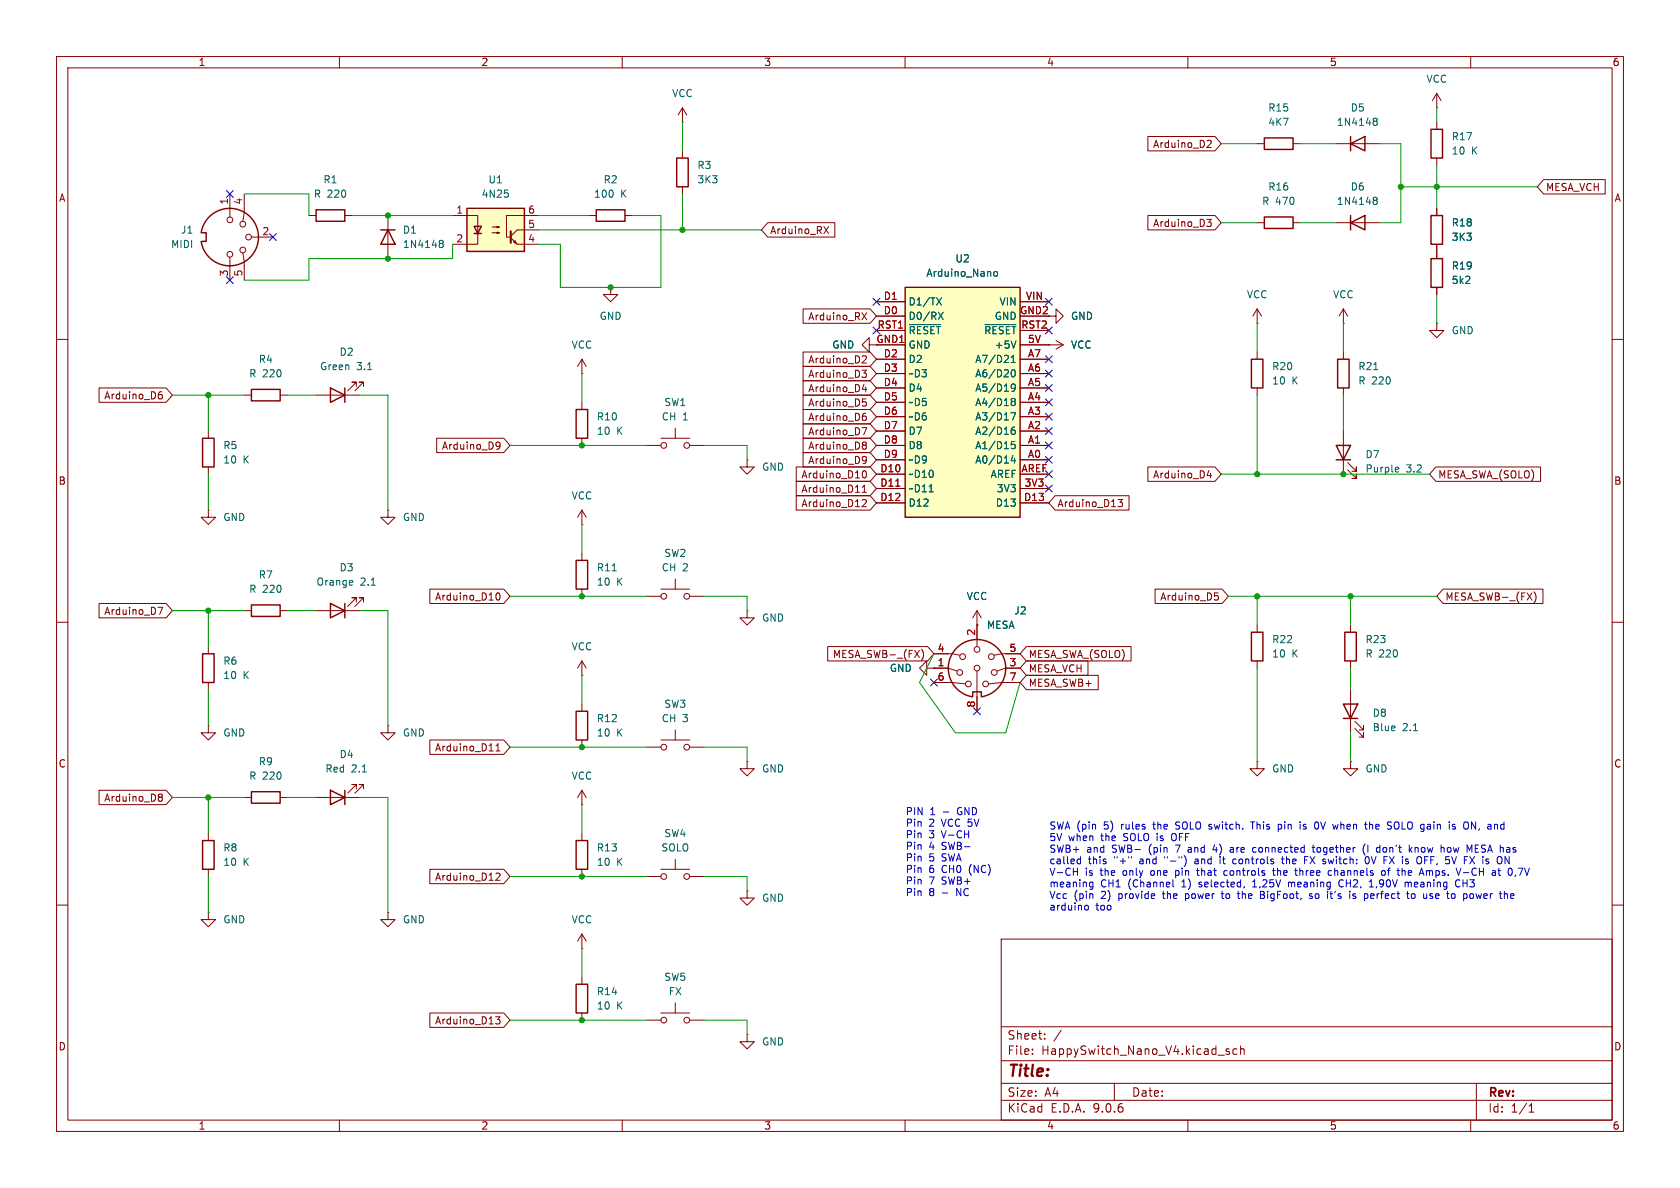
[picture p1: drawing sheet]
<svg xmlns="http://www.w3.org/2000/svg" width="297mm" height="210mm" viewBox="0 0 297 210" stroke-linecap="round" stroke-linejoin="round" font-family="sans-serif">
<g fill="none" stroke="#840000" stroke-width=".18">
<path d="M10 10h277v190h-277zM12 12h273v186h-273zM60 10v2M110 10v2M160 10v2M210 10v2M260 10v2M54.6 38.1h1.3M61 38.1h1.2M222.2 39.4h1.3M222.2 25.4h1.3M228.6 39.4h1.3"/>
<path d="M228.6 25.4h1.3M236.2 39.4h7.6M236.2 25.4h7.6M107.9 50.8v1.3h1.3l-1.3 1.2-1.2-1.2h1.2M107.9 50.8h.1M254 57.2v1.2h1.3l-1.3 1.3-1.3-1.3h1.3M254 57.2h.1M10 60h2M153.7 61v-1.3l-1.3 1.3 1.3 1.2v-1.2h1.2M237.5 62.2v1.3M237.5 68.6v1.3M285 60h2"/>
<path d="M10 110h2M163.8 118.1v-1.3l-1.2 1.3 1.2 1.3v-1.3h1.3M165.1 118.1h.1M172.7 110.5h.1M172.7 108l-.7 1.2M172.7 108l.8 1.2M172.7 108v2.5M285 110h2M222.2 134.6v1.3h1.3l-1.3 1.3-1.2-1.3h1.2M222.2 134.6h.1M238.8 134.6v1.3h1.2l-1.2 1.3-1.3-1.3h1.3M238.8 134.6h.1"/>
<path d="M238.8 121.9v7.6M239.5 128.8l1.5 1.5v-.8v.8h-.7M239.5 127.5l1.5 1.5v-.7v.7h-.7M132.1 157.5v1.3h1.2l-1.2 1.2-1.3-1.2h1.3M132.1 157.5h.1M10 160h2M116.8 179.1h5.1M119.4 177.3v1.8M177 166h108v32h-108zM285 160h2M60 198v2M110 198v2"/>
<path d="M114.3 180.3h2.5M121.9 180.3h2.6M160 198v2M177 194.5h108M177 191.5h108M177 187.5h108M177 181.5h108M182.5 186.3v.1M182.5 185.5v.1M184.7 183.6v.1M184.7 182.8v.1M187.6 182.1l-1.3 2"/>
<path d="M197 191.5v3M210 198v2M217.3 185.5l-.3-.1-.3 .2 .1 .2 .5 .2v.3h-.6M218.7 185.5l-.5-.1-.2 .3v.4l.1 .2h.6M219.3 185.5l.2-.1 .4 .1 .1 .9M219.3 184.9v1.5M260 198v2M261 191.5v6.5M270.3 196.6h.9M270.3 195.5l.4-.4v1.5"/>
<circle cx="117.3" cy="180.3" r=".51"/>
<circle cx="121.4" cy="180.3" r=".51"/>
</g>
<path d="M55.9 37.1h5.1v2h-5.1zM223.5 38.4h5.1v2h-5.1zM223.5 24.4h5.1v2h-5.1zM238.8 39.4l2.5-1.3v2.5zM238.8 25.4l2.5-1.3v2.6zM238.8 24.1v2.6M238.8 38.1v2.5M236.5 63.5h2v5.1h-2zM237.5 124.5h2.5l-1.2 2.5zM237.5 127h2.5" fill="none" stroke="#840000" stroke-width=".25"/>
<path d="M242.9 35.4h.1M242.9 34.9h.3l.2 .1 .1 .2-.3 .2M242.9 21l.3-.1 .2 .1 .1 .2-.3 .2M242.9 21.4h.1M243 35.4h.2M243 35.4l-.1 .1M243 21.4h.2M243 21.4l-.1 .1M243.2 21.4l.3 .3-.1 .3-.2 .2-.3-.1M243.2 35.4l.3 .3-.1 .3-.2 .1h-.3M242.9 65.3h.7" fill="none" stroke="#006464" stroke-width=".18"/>
<path d="M160 50.8h20.3v40.6h-20.3z" fill="#ffffc2"/>
<path d="M67.3 40.6h2.5M68.6 40.6l1.2 2.6h-2.5zM160 50.8h20.3v40.6h-20.3zM253 45.7h2v5.1h-2z" fill="none" stroke="#840000" stroke-width=".25"/>
<g fill="none" stroke="#840000" stroke-width=".18">
<path d="M68.6 38.1v7.6M154.9 53.3h5.1M154.9 55.9h5.1M154.9 58.4h5.1M180.3 53.3h5.1M180.3 55.9h5.1M180.3 58.4h5.1M254 44.5v1.2M254 50.8v1.3M154.9 61h5.1M154.9 63.5h5.1M154.9 66h5.1"/>
<path d="M154.9 68.6h5.1M154.9 71.1h5.1M154.9 73.7h5.1M154.9 76.2h5.1M154.9 78.7h5.1M180.3 61h5.1M180.3 63.5h5.1M180.3 66h5.1M180.3 68.6h5.1M180.3 71.1h5.1M180.3 73.7h5.1M180.3 76.2h5.1"/>
<path d="M180.3 78.7h5.1M154.9 81.3h5.1M154.9 83.8h5.1M154.9 86.4h5.1M154.9 88.9h5.1M180.3 81.3h5.1M180.3 83.8h5.1M180.3 86.4h5.1M180.3 88.9h5.1M132.1 182.9v1.3h1.2l-1.2 1.2-1.3-1.2h1.3M132.1 182.9h.1"/>
</g>
<g fill="none" stroke="#006464" stroke-width=".18">
<path d="M77.8 43h.1M77.8 42.5h.3l.2 .1 .1 .2-.3 .2M77.9 43h.2M77.9 43l-.1 .1M78.1 43l.3 .3-.1 .3-.2 .2-.3-.1M160.8 57.4h5.4M165.6 52.6l.8 1.3M165.9 55.2l.8 1.3M166.4 52.6l-.8 1.3M166.7 55.2l-.8 1.3M174.1 57.4h5.5M175.7 48.1l.2-.1 .4 .1v.5l-.1 .2h-.3l-.2-.1z"/>
<path d="M178.7 73h.9l-.6 1.2M178.8 64.1h.7M178.8 63.2l.3-.4v1.3M178.9 65.5l.2-.2a.68 .68 0 0 1 .4 .7 .68 .68 0 0 1-.4 .6l-.2-.1-.1-.4zM179 71l-.2-.3 .2-.3h.2l.3 .3-.3 .3M179 71l-.2 .2v.4l.2 .1 .4-.1 .1-.1v-.3l-.3-.2M179 71h.2M179.4 75.5l-.4 .1a.86 .86 0 0 0 0 1.2l.4-.1 .1-.5-.3-.2-.3 .1-.1 .1M179.4 78h-.6v.7l.1-.2 .5 .1 .1 .2-.1 .4-.2 .1-.4-.1M179.5 68.4l-.3 .3-.3-.1-.1-.2 .1-.4 .3-.1 .2 .1a.84 .84 0 0 1-.3 1.2h-.2M179.6 60.3l-.4 1.2M179.1 80.5l-.3 .9h.8"/>
<path d="M179.4 81v.9"/>
</g>
<path d="M158.4 85.9h.7" fill="none" stroke="#a90000" stroke-width=".18"/>
<path d="M82.5 36.8h10.2v7.7h-10.2z" fill="#ffffc2"/>
<g fill="none" stroke="#840000" stroke-width=".25">
<path d="M82.5 36.8h10.2v7.7h-10.2zM105.4 37.1h5.1v2h-5.1zM119.6 27.9h2.1v5.1h-2.1zM253 38.1h2v5.1h-2zM253 22.9h2v5h-2zM35.6 41.1a5.1 5.1 0 0 1 7.8-3.5 5.1 5.1 0 0 1 0 8.6 5.1 5.1 0 0 1-7.8-3.5M35.7 41.1h.7v1.6h-.7M83.8 40h1.3l-.6 1.3zM83.8 41.3h1.3M35.8 77.5h2v5.1h-2zM44.4 68.8h5.1v2.1h-5.1zM58.4 68.6l2.6 1.3-2.6 1.2z"/>
<path d="M61 68.6v2.5M101.9 72.4h2v5.1h-2zM221.2 63.5h2.1v5.1h-2.1zM236.2 78.7h2.6l-1.3 2.6zM101.9 99.1h2v5h-2zM236.2 81.3h2.6M35.8 115.6h2v5.1h-2zM44.4 106.9h5.1v2.1h-5.1zM58.4 106.7l2.6 1.3-2.6 1.2zM61 106.7v2.5M221.2 111.8h2.1v5h-2.1zM237.7 111.8h2.1v5h-2.1z"/>
<path d="M44.4 140h5.1v2h-5.1zM58.4 139.7l2.6 1.3-2.6 1.2zM61 139.7v2.5M101.9 125.7h2v5.1h-2zM172 123.1v-.8h1.5v.8M173.5 123.2a5.1 5.1 0 0 0 3.5-7.8 5.1 5.1 0 0 0-8.6 0 5.1 5.1 0 0 0 3.6 7.8M35.8 148.6h2v5.1h-2zM101.9 148.6h2v5.1h-2zM101.9 174h2v5.1h-2z"/>
</g>
<g fill="none" stroke="#840000" stroke-width=".18">
<path d="M120.6 19.1v2.5M120.6 19.1l-.7 1.2M120.6 19.1l.8 1.2M254 19.1h.1M254 16.5l-.8 1.3M254 16.5l.8 1.3M254 16.5v2.6M40.6 34.3v4.1M43.2 34.3v3.3l-.3 1.5M80 38.1h4.5v5.1h-4.5M95.2 38.1h-5.7v3.8h.7M104.1 38.1h1.3"/>
<path d="M110.5 38.1h1.3M120.6 21.6h.1M120.6 26.7v1.2M120.6 33v1.3M135.7 39.4h11.9v2.5h-11.9l-1.1-1.3zM202.9 38.1h11.9l1.1 1.3-1.1 1.2h-11.9zM202.9 24.1h11.9l1.1 1.3-1.1 1.3h-11.9zM213.3 38.8h.8l-.4 .5 .4 .1v.4l-.2 .2h-.4M213.6 24.8l.4 .1 .1 .3-.8 .9h.8M254 21.6v1.3M254 27.9v1.3M254 36.8v1.3"/>
<path d="M272.9 31.7h10.9v2.6h-10.9l-1.1-1.3zM40.6 45.5v4M42.9 44.7l.3 1.5v3.3M44.4 41.9h3.9M87 40.1h1.3l-.4 .2v-.3l.4 .1M87 41.1h1.3l-.4 .2v-.3l.4 .1M90.3 42l1.1 1.2h3.8M90.8 42.8l.3-.3 .2 .6zM95.2 40.6h-3.8l-1.1 1.2M142 54.6h11.8l1.1 1.3-1.1 1.3h-11.8zM145.6 40l.9 1.3M146.5 40l-.9 1.3"/>
<path d="M152.4 55.3l.8 1.3M153.2 55.3l-.8 1.3M154.9 53.3h5.1M154.9 55.9h5.1M154.9 58.4h5.1M180.3 55.9h6.4v-1.3l1.3 1.3-1.3 1.3v-1.3M180.3 53.3h5.1M180.3 58.4h5.1M222.2 57.2h.1M222.2 54.6l-.7 1.3M222.2 54.6l.8 1.3M222.2 54.6v2.6"/>
<path d="M237.5 57.2h.1M237.5 54.6v2.6M237.5 54.6l-.8 1.3M237.5 54.6l.8 1.3M254 43.2v2.5M254 50.8v1.3M17.5 68.6h11.9l1.1 1.3-1.1 1.2h-11.9zM28.1 69.8l.4-.1 .2 .3-.1 .5h-.5M28.6 69.3l-.4 .1M36.8 76.2v1.3M43.2 69.9h1.2M49.5 69.9h1.3"/>
<path d="M55.9 69.9h7.6M63 68.3v-.7h-.8h.8l-1.5 1.5M64.3 68.3v-.7h-.8h.8l-1.6 1.5M77.2 77.5h11.9l1.1 1.2-1.1 1.3h-11.9zM87.8 78.2l.4-.1 .1 .2a.84 .84 0 0 1-.3 1.1h-.2M88.4 78.7l-.2 .2h-.4M102.9 66h.1M102.9 63.5v2.5M102.9 71.1v1.3M102.9 77.5v1.2M102.9 63.5l-.8 1.3M102.9 63.5l.7 1.3"/>
<path d="M114.3 78.7h2.5M116.8 77.5h5.1M119.4 75.7v1.8M121.9 78.7h2.6M142 74.9h11.8l1.1 1.3-1.1 1.3h-11.8zM142 69.8h11.8l1.1 1.3-1.1 1.3h-11.8zM142 64.8h11.8l1.1 1.2-1.1 1.3h-11.8zM142 67.3h11.8l1.1 1.3-1.1 1.3h-11.8zM142 72.4h11.8l1.1 1.3-1.1 1.2h-11.8zM142 77.5h11.8l1.1 1.2-1.1 1.3h-11.8zM142 62.2h11.8l1.1 1.3-1.1 1.3h-11.8zM152.4 75.6h.8l-.5 1.3"/>
<path d="M152.4 65.4h.8l-.5 .5 .4 .1 .1 .5-.3 .2h-.3M152.5 70.5h.6M152.6 73.6l.3-.1 .3 .3-.2 .5h-.4M152.6 78.2l.3-.1 .2 .2 .1 .1-.3 .3M152.6 78.6l.1 .1M152.6 71h.3l.3 .2-.1 .5-.5 .1M152.6 62.9l.4 .1 .2 .3-.8 .9h.8M152.7 78.7h.2M152.7 78.7h-.1M152.7 67.9l-.3 .9h.8M152.9 78.7l.3 .2-.1 .4-.2 .1-.3-.1M153 68.4v.9"/>
<path d="M153 73.1l-.4 .1M154.9 61h5.1M154.9 78.7h5.1M154.9 63.5h5.1M154.9 66h5.1M154.9 68.6h5.1M154.9 71.1h5.1M154.9 73.7h5.1M154.9 76.2h5.1M180.3 61h7.7M180.3 78.7h5.1M180.3 63.5h5.1"/>
<path d="M180.3 66h5.1M180.3 68.6h5.1M180.3 71.1h5.1M180.3 73.7h5.1M180.3 76.2h5.1M185.4 61h.1M186.7 60.2l1.3 .8M188 61l-1.3 .7M222.2 62.2v1.3M222.2 68.6v1.3M237.5 76.2v7.6M36.8 90.2v1.2h1.3l-1.3 1.3-1.2-1.3h1.2"/>
<path d="M36.8 90.2h.1M36.8 82.6v1.2M68.6 90.2v1.2h1.2l-1.2 1.3-1.3-1.3h1.3M68.6 90.2h.1M102.9 92.7h.1M102.9 90.2v2.5M102.9 97.8v1.3M102.9 90.2l-.8 1.2M102.9 90.2l.7 1.2M132.1 81.3v1.3h1.2l-1.2 1.2-1.3-1.2h1.3M132.1 81.3h.1M140.8 87.6h13l1.1 1.3-1.1 1.3h-13z"/>
<path d="M140.8 82.5h13l1.1 1.3-1.1 1.3h-13zM140.8 85.1h13l1.1 1.3-1.1 1.2h-13zM142 80h11.8l1.1 1.3-1.1 1.3h-11.8zM152.4 83.7l.2-.4 .1-.1a.68 .68 0 0 1 .5 .7 .68 .68 0 0 1-.5 .6l-.1-.1-.2-.4M152.4 88.4l.5-.1 .3 .4-.8 .9h.8M152.4 87h.8M152.4 86.1l.4-.3v1.2M152.6 80.7h.3l.2 .1a.84 .84 0 0 1-.3 1.2h-.2M153.2 81.2l-.3 .3-.3-.1M154.9 81.3h5.1M154.9 83.8h5.1M154.9 86.4h5.1"/>
<path d="M154.9 88.9h5.1M180.3 81.3h5.1M180.3 83.8h5.1M180.3 86.4h5.1M180.3 88.9h5.1M186.5 87.6h13.1v2.6h-13.1l-1.1-1.3zM197.7 88.3h.7l-.4 .5 .4 .1v.5l-.2 .2-.5-.1M202.9 82.5h11.9l1.1 1.3-1.1 1.3h-11.9zM213.7 83.2l-.3 .9h.8M214 83.6v.9M238.3 83.1l1.5 1.5v-.8v.8h-.8M238.3 81.8l1.5 1.5v-.7v.7h-.8"/>
<path d="M253.8 82.5h18.6v2.6h-18.6l-1.1-1.3zM17.5 106.7h11.9l1.1 1.3-1.1 1.2h-11.9zM27.9 107.4h.9l-.6 1.2M36.8 114.3v1.3M43.2 108h1.2M49.5 108h1.3M55.9 108h7.6M63 106.4v-.7h-.8h.8l-1.5 1.5M64.3 106.4v-.7h-.8h.8l-1.6 1.5M76 104.1h13.1l1.1 1.3-1.1 1.3h-13.1zM87.7 105.3l.1-.4 .2-.1a.68 .68 0 0 1 .4 .6 .68 .68 0 0 1-.4 .7l-.2-.1-.1-.4M102.9 119.4h.1"/>
<path d="M102.9 104.1v1.3M102.9 116.8v2.6M102.9 116.8l-.8 1.3M102.9 116.8l.7 1.3M114.3 105.4h2.5M116.8 104.1h5.1M119.4 102.4v1.7M121.9 105.4h2.6M132.1 108v1.2h1.2l-1.2 1.3-1.3-1.3h1.3M132.1 108h.1M146.3 114.3h17.7l1.1 1.3-1.1 1.2h-17.7zM162.9 114.8a1.46 1.46 0 0 1 0 1.9"/>
<path d="M165.1 115.6h3.3l1.3 .2M165.1 118.1h.1M165.1 118.1h2.5l1.6 .5M172.7 110.5h.1M172.7 110.5v3.8M172.7 118.6v7.1M180.3 115.6h-3.3l-1.2 .2M180.3 118.1h-2.5l-1.5 .5M181.5 114.3h18.5v2.5h-18.5l-1.2-1.2zM181.5 119.4h12.7v2.5h-12.7l-1.2-1.2zM181.5 116.8h10.8v2.6h-10.8l-1.2-1.3zM204.2 104.1h11.9l1.1 1.3-1.1 1.3h-11.9z"/>
<path d="M214.7 104.8h.6M214.9 105.3h.3l.2 .2-.1 .5-.4 .1M222.2 110.5v1.3M222.2 116.8v1.3M238.8 110.5v1.3M238.8 116.8v1.3M255.1 104.1h17.7v2.6h-17.7l-1.1-1.3zM271.2 104.6a1.46 1.46 0 0 1 0 2M17.5 139.7h11.9l1.1 1.3-1.1 1.2h-11.9zM36.8 128.3v1.2h1.3l-1.3 1.3-1.2-1.3h1.2M36.8 128.3h.1M36.8 120.7v1.2"/>
<path d="M63 139.4v-.7h-.8h.8l-1.5 1.5M64.3 139.4v-.7h-.8h.8l-1.6 1.5M68.6 128.3v1.2h1.2l-1.2 1.3-1.3-1.3h1.3M68.6 128.3h.1M76 130.8h13.1l1.1 1.3-1.1 1.3h-13.1zM87.7 132.8h.7M87.7 131.8l.3-.3v1.3M102.9 124.5v1.2M102.9 130.8v1.3M102.9 139.7v2.5M102.9 139.7l-.8 1.3M102.9 139.7l.7 1.3"/>
<path d="M114.3 132.1h2.5M116.8 130.8h5.1M119.4 129v1.8M121.9 132.1h2.6M132.1 134.6v1.3h1.2l-1.2 1.3-1.3-1.3h1.3M132.1 134.6h.1M165.1 120.7h3.3l2.3 .2M180.3 120.7h-3.3l-2.2 .2M28.1 140.4h.4l.1 .1 .1 .2-.2 .2M28.1 140.9h.1M28.2 140.9h.3M28.2 140.9l-.1 .1"/>
<path d="M28.5 140.9l.2 .3-.1 .3-.1 .1h-.4M36.8 147.3v1.3M36.8 153.7v1.2M43.2 141h1.2M49.5 141h1.3M55.9 141h7.6M76 153.7h13.1l1.1 1.2-1.1 1.3h-13.1zM87.7 154.5l.5-.2 .2 .4-.8 .9h.8M102.9 142.2h.1M102.9 147.3v1.3M102.9 153.7v1.2M114.3 154.9h2.5"/>
<path d="M116.8 153.7h5.1M119.4 151.9v1.8M121.9 154.9h2.6M36.8 161.3v1.3h1.3l-1.3 1.2-1.2-1.2h1.2M36.8 161.3h.1M68.6 161.3v1.3h1.2l-1.2 1.2-1.3-1.2h1.3M68.6 161.3h.1M76 179.1h13.1l1.1 1.2-1.1 1.3h-13.1zM87.6 179.7h.8l-.4 .5 .3 .1v.6l-.1 .1-.5-.1M102.9 167.6h.1M102.9 165.1v2.5M102.9 172.7v1.3"/>
<path d="M102.9 179.1v1.2M102.9 165.1l-.8 1.3M102.9 165.1l.7 1.3"/>
<circle cx="40.6" cy="38.9" r=".51"/>
<circle cx="42.9" cy="39.6" r=".51"/>
<circle cx="40.6" cy="45" r=".51"/>
<circle cx="42.9" cy="44.2" r=".51"/>
<circle cx="43.9" cy="41.9" r=".51"/>
<circle cx="117.3" cy="78.7" r=".51"/>
<circle cx="121.4" cy="78.7" r=".51"/>
<circle cx="117.3" cy="105.4" r=".51"/>
<circle cx="121.4" cy="105.4" r=".51"/>
<circle cx="169.7" cy="118.9" r=".51"/>
<circle cx="170.2" cy="116.1" r=".51"/>
<circle cx="172.7" cy="114.8" r=".51"/>
<circle cx="172.7" cy="118.1" r=".51"/>
<circle cx="175.3" cy="116.1" r=".51"/>
<circle cx="175.8" cy="118.9" r=".51"/>
<circle cx="117.3" cy="132.1" r=".51"/>
<circle cx="121.4" cy="132.1" r=".51"/>
<circle cx="171.2" cy="120.9" r=".51"/>
<circle cx="174.2" cy="120.9" r=".51"/>
<circle cx="117.3" cy="154.9" r=".51"/>
<circle cx="121.4" cy="154.9" r=".51"/>
</g>
<path d="M90.3 40.9v2" fill="none" stroke="#840000" stroke-width=".36"/>
<g fill="none" stroke="#006464" stroke-width=".18">
<path d="M89.8 34.2v.5M160.8 57.4h5.4M165.6 52.6l.8 1.3M165.9 55.2l.8 1.3M166.4 52.6l-.8 1.3M166.7 55.2l-.8 1.3M174.1 57.4h5.5M175.7 48.1l.2-.1 .4 .1v.5l-.1 .2h-.3l-.2-.1zM178.7 73h.9l-.6 1.2M178.8 64.1h.7M178.8 63.2l.3-.4v1.3M178.9 65.5l.2-.2a.68 .68 0 0 1 .4 .7 .68 .68 0 0 1-.4 .6l-.2-.1-.1-.4z"/>
<path d="M179 71l-.2-.3 .2-.3h.2l.3 .3-.3 .3M179 71l-.2 .2v.4l.2 .1 .4-.1 .1-.1v-.3l-.3-.2M179 71h.2M179.4 75.5l-.4 .1a.86 .86 0 0 0 0 1.2l.4-.1 .1-.5-.3-.2-.3 .1-.1 .1M179.4 78h-.6v.7l.1-.2 .5 .1 .1 .2-.1 .4-.2 .1-.4-.1M179.5 68.4l-.3 .3-.3-.1-.1-.2 .1-.4 .3-.1 .2 .1a.84 .84 0 0 1-.3 1.2h-.2M179.6 60.3l-.4 1.2M179.1 80.5l-.3 .9h.8M179.4 81v.9M246.9 82.6l.3 .1 .1 .2-.6 .1M247.2 83.4h-.3M62.2 102.6l.2 .3-.6 .1"/>
<path d="M62.3 103.4h-.1M108.2 100.9h.8"/>
</g>
<g fill="none" stroke="#009600" stroke-width=".18">
<path d="M254 19.1v2.5M43.2 34.3h11.4v3.8M62.2 38.1h17.8M95.2 38.1h8.9M111.8 38.1h5v12.7h-17.7v-7.6h-3.9M120.6 21.6v5.1M120.6 34.3v6.3M215.9 39.4h6.3M215.9 25.4h6.3M229.9 39.4h6.3M229.9 25.4h6.3M243.8 25.4h3.8v14h-3.8"/>
<path d="M247.6 33h24.2M254 29.2v7.6M80 43.2v2.5h-25.4v3.8h-11.4M95.2 40.6h39.4M222.2 57.2v5M237.5 57.2v5M254 52.1v5.1M30.5 69.9h12.7M36.8 69.9v6.3M50.8 69.9h5.1M63.5 69.9h5.1v20.3M90.2 78.7h24.1"/>
<path d="M102.9 66v5.1M124.5 78.7h7.6v2.6M222.2 69.9v13.9M237.5 69.9v6.3M36.8 83.8v6.4M102.9 92.7v5.1M215.9 83.8h36.8M30.5 108h12.7M36.8 108v6.3M50.8 108h5.1M63.5 108h5.1v20.3M90.2 105.4h24.1"/>
<path d="M102.9 119.4v5.1M124.5 105.4h7.6v2.6M165.1 115.6l-2.5 5.1 6.3 8.8h8.9l2.5-8.8M217.2 105.4h36.8M222.2 105.4v5.1M222.2 118.1v16.5M238.8 105.4v5.1M238.8 118.1v3.8M36.8 121.9v6.4M90.2 132.1h24.1M124.5 132.1h7.6v2.5M238.8 129.5v5.1"/>
<path d="M30.5 141h12.7M36.8 141v6.3M36.8 154.9v6.4M50.8 141h5.1M63.5 141h5.1v20.3M90.2 154.9h24.1M102.9 142.2v5.1M124.5 154.9h7.6v2.6M102.9 167.6v5.1M90.2 180.3h24.1M124.5 180.3h7.6v2.6"/>
</g>
<g fill="none" stroke="#000084" stroke-width=".18">
<path d="M40 33.7l1.2 1.2M41.2 33.7l-1.2 1.2M40 48.9l1.2 1.2M41.2 48.9l-1.2 1.2M47.7 41.3l1.2 1.2M48.9 41.3l-1.2 1.2M154.3 57.8l1.2 1.2M154.3 52.7l1.2 1.2M155.5 57.8l-1.2 1.2M155.5 52.7l-1.2 1.2M184.8 57.8l1.2 1.2M184.8 52.7l1.2 1.2"/>
<path d="M186 57.8l-1.2 1.2M186 52.7l-1.2 1.2M184.8 73.1l1.2 1.2M184.8 68l1.2 1.2M184.8 65.4l1.2 1.2M184.8 62.9l1.2 1.2M184.8 70.5l1.2 1.2M184.8 75.6l1.2 1.2M184.8 78.1l1.2 1.2M186 73.1l-1.2 1.2M186 68l-1.2 1.2M186 65.4l-1.2 1.2"/>
<path d="M186 62.9l-1.2 1.2M186 70.5l-1.2 1.2M186 75.6l-1.2 1.2M186 78.1l-1.2 1.2M184.8 85.8l1.2 1.2M184.8 83.2l1.2 1.2M184.8 80.7l1.2 1.2M186 85.8l-1.2 1.2M186 83.2l-1.2 1.2M186 80.7l-1.2 1.2M164.5 120l1.2 1.3M165.7 120l-1.2 1.3"/>
<path d="M172.1 125.1l1.2 1.2M173.3 125.1l-1.2 1.2"/>
</g>
<g fill="none" stroke="#0000c2" stroke-width=".18">
<path d="M189.8 154.1h.7M190.5 153.5v1.2M190.5 152.6h.5M190.5 151.9h.5M191 151.4v1.3M192.7 156.7h.5M192.7 156h.5M193.2 155.9l-.1 1.2M200 151.4v.3M207.3 147.4a.9 .9 0 0 0 0 1.1M207.4 155.5v1.1l.1 .2M207.8 153.9v1.3"/>
<path d="M207.8 154.7h.2M207.8 146.5l.2 .1M208 153.9l-.2 .1M208.1 145.3l-.3 .2 .3 .4M209.4 151.3a1.49 1.49 0 0 1 0 1.8M209.6 158v1.3M209.6 158.8h.1M209.7 158h-.1M210.2 149.8l-.1 .1M210.2 150.2l-.2 .2 .2 .3M211.4 152.2l-.2 .2 .2 .3M211.4 151.9h-.1"/>
<path d="M211.5 153.9h.5M211.7 153.5v1.1l.3 .1M214.7 149.3l-.3 .9h.8M215.7 151.9v.8M215.9 158h.5M216.1 157.6v1.1l.3 .1M217 154l-.4-.1-.2 .2 .1 .6h.5M217.5 149.9h.5M217.9 152.5l.3 .2 .3-.1M218.1 150.1l-.5 .1-.1 .2 .1 .3 .5-.1M218.5 151.9h-.3l-.3 .2M218.7 158h.5"/>
<path d="M218.9 158.7l.3 .1M220 156.7l-.1 .2M221.1 145.3h.7M221.4 156.8h.8M221.4 145.3v1.3M221.6 149.9h.4M221.6 150.6h.4M221.7 155.7l-.3 .2M222.8 158.2h.5M223.3 158.2l.3 .2-.1 .3-.7 .1M223.5 157.8l-.2 .4M224.9 153.9h.5"/>
<path d="M225.1 153.5v1.1l.3 .1M226.1 145.7l.4 .1 .1 .2-.1 .4-.4 .2M226.5 151.9h.5M226.7 151.4v1.1l.3 .2M227.8 155.9v.9M228.2 155.9l-.4 .2M228.9 153.9h.5M229.2 154.7h.2M229.8 153.5v1.2M230 153.9l-.2 .1M230.4 146.5h.5M230.6 152h.5"/>
<path d="M230.9 145.8l-.3-.1-.2 .2 .1 .2 .4 .1M232 149.8h.4M232 158h-.3l-.2 .2v.1l.5 .2v.3h-.5M232.1 149.4v1.1l.3 .2M233.1 149.8l-.3 .2v.4l.3 .3M233.1 145.5v.8M233.5 145.3l.4 1.3M235 153.9l.4 .1M235.1 158h.5M235.4 158.8h.2M235.4 154.7h-.4M237.1 155.5a.66 .66 0 0 0-.4 .7 .66 .66 0 0 0 .5 .6"/>
<path d="M239.6 158h-.3l-.1 .2v.1l.4 .2v.3h-.4M241.3 149.2a1.47 1.47 0 0 0 0 1.9M241.4 151.7l.2-.3a.68 .68 0 0 1 .5 .7 .68 .68 0 0 1-.5 .6l-.2-.2M241.8 149.4v1.3M242.1 156.8h.7M242.2 155.8l.2-.3v1.3M242.2 145.8h.4l.1 .8M242.4 151.4l.5 1.3M242.9 158h-.4l-.2 .2 .1 .6h.5M242.9 158.3l-.6 .1M244.3 154l.2-.1 .3 .1 .1 .5-.1 .2h-.3l-.2-.1zM244.7 149.8l-.2 .2v.4l.2 .3"/>
<path d="M245.3 153.9h.5M245.6 153.5l-.1 .2v1M245.6 151.4l.9 1.3M246.5 151.4l-.9 1.3M247.1 145.4l-.1-.1a.43 .43 0 0 0-.5 .4v.4a.42 .42 0 0 0 .2 .4 .42 .42 0 0 0 .4 0M248.1 153.9l.3 .2v.6M248.5 156l.3-.1 .2 .2M249 156.1v.7M249.3 150.2l.3 .5M249.4 156l-.3-.1-.1 .2M249.6 149.8l-.5 .5M249.6 158h.3l.3 .2v.4l-.3 .2h-.3l-.1-.2z"/>
<path d="M250.2 149.9l.3-.1 .2 .2M250.2 149.8v.9M251.9 152h.4M252.2 154l.3-.1 .2 .2M252.7 154.1v.6M252.8 154l-.1 .1M253 158h.3M253 158.4l.3 .1v.2l-.2 .1h-.2M255.9 150l.2-.2 .3 .1 .1 .1M255.9 150.4l.2 .3 .3-.1 .1-.2M257.4 155.8a.57 .57 0 0 0 0 .7 .57 .57 0 0 0 .7 .2M257.5 151.4l-.4 1.3"/>
<path d="M258.7 154.3h1M260.1 145.3l.8 1.3v-1.3M260.8 150.7h.6M260.8 150h.4M260.8 149.4h.6M260.9 158l.3 .8M264.8 153.9h.5M265 153.5v1.1l.3 .1M265.8 145.7l-.4 .1-.1 .2v.4l.5 .2M267 158.4l.6-.1v-.3h-.4l-.2 .2 .1 .6h.5M268.4 153.5h.8l-.5 1.2M269.5 153.5l.4 1.2 .5-1.2"/>
<path d="M191.9 160.1l.3-.1 .2 .3-.1 .5h-.4"/>
</g>
<path d="M158.4 85.9h.7" fill="none" stroke="#a90000" stroke-width=".18"/>
<g fill="#009600" stroke="#009600" stroke-width=".18">
<circle cx="238.8" cy="105.4" r=".46"/>
<circle cx="222.2" cy="105.4" r=".46"/>
<circle cx="102.9" cy="78.7" r=".46"/>
<circle cx="102.9" cy="105.4" r=".46"/>
<circle cx="102.9" cy="180.3" r=".46"/>
<circle cx="36.8" cy="69.9" r=".46"/>
<circle cx="237.5" cy="83.8" r=".46"/>
<circle cx="247.6" cy="33" r=".46"/>
<circle cx="254" cy="33" r=".46"/>
<circle cx="36.8" cy="108" r=".46"/>
<circle cx="36.8" cy="141" r=".46"/>
<circle cx="102.9" cy="154.9" r=".46"/>
<circle cx="102.9" cy="132.1" r=".46"/>
<circle cx="222.2" cy="83.8" r=".46"/>
<circle cx="68.6" cy="38.1" r=".46"/>
<circle cx="68.6" cy="45.7" r=".46"/>
<circle cx="120.6" cy="40.6" r=".46"/>
<circle cx="107.9" cy="50.8" r=".46"/>
</g>
<text font-size="2.8" fill="#840000" x="178" y="190.9">Title:</text>
<g font-size="2.1" fill="#840000">
<text x="178" y="184">Sheet:</text>
<text x="178" y="186.7">File:</text>
<text x="184.1" y="186.7">HappySwitch_Nano_V4.kicad_sch</text>
<text x="178" y="196.9">KiCad</text>
<text x="178" y="194.1">Size:</text>
<text x="184.7" y="194.1">A4</text>
<text x="185.7" y="196.9">E.D.A.</text>
<text x="193.3" y="196.9">9.0.6</text>
<text x="200" y="194.1">Date:</text>
<text x="263" y="194.3">Rev:</text>
<text x="263" y="196.9">Id:</text>
<text x="267.1" y="196.9">1/1</text>
</g>
<g font-size="1.8" fill="#840000">
<text x="35" y="11.9">1</text>
<text x="85" y="11.9">2</text>
<text x="135" y="11.9">3</text>
<text x="185" y="11.9">4</text>
<text x="235" y="11.9">5</text>
<text x="285" y="11.9">6</text>
<text x="203.7" y="26.4">Arduino_D2</text>
<text x="10.3" y="35.9">A</text>
<text x="273.2" y="34">MESA_VCH</text>
<text x="285.3" y="35.9">A</text>
<text x="136" y="41.6">Arduino_RX</text>
<text x="203.7" y="40.3">Arduino_D3</text>
<text x="142.8" y="56.8">Arduino_RX</text>
<text x="142.8" y="64.5">Arduino_D2</text>
<text x="18.3" y="70.8">Arduino_D6</text>
<text x="142.8" y="67">Arduino_D3</text>
<text x="142.8" y="69.5">Arduino_D4</text>
<text x="142.8" y="77.2">Arduino_D7</text>
<text x="142.8" y="72.1">Arduino_D5</text>
<text x="142.8" y="74.6">Arduino_D6</text>
<text x="78" y="79.7">Arduino_D9</text>
<text x="142.8" y="79.7">Arduino_D8</text>
<text x="142.8" y="82.2">Arduino_D9</text>
<text x="10.3" y="85.9">B</text>
<text x="141.6" y="89.9">Arduino_D12</text>
<text x="141.6" y="84.8">Arduino_D10</text>
<text x="141.6" y="87.3">Arduino_D11</text>
<text x="186.8" y="89.9">Arduino_D13</text>
<text x="203.7" y="84.8">Arduino_D4</text>
<text x="254.2" y="84.8">MESA_SWA_(SOLO)</text>
<text x="285.3" y="85.9">B</text>
<text x="76.8" y="106.4">Arduino_D10</text>
<text x="205" y="106.4">Arduino_D5</text>
<text x="255.4" y="106.4">MESA_SWB-_(FX)</text>
<text x="18.3" y="108.9">Arduino_D7</text>
<text x="147.1" y="116.5">MESA_SWB-_(FX)</text>
<text x="181.8" y="116.5">MESA_SWA_(SOLO)</text>
<text x="181.8" y="119.1">MESA_VCH</text>
<text x="181.8" y="121.6">MESA_SWB+</text>
<text x="10.3" y="135.9">C</text>
<text x="76.8" y="133">Arduino_D11</text>
<text x="285.3" y="135.9">C</text>
<text x="18.3" y="141.9">Arduino_D8</text>
<text x="76.8" y="155.9">Arduino_D12</text>
<text x="10.3" y="185.9">D</text>
<text x="76.8" y="181.3">Arduino_D13</text>
<text x="285.3" y="185.9">D</text>
<text x="35" y="199.9">1</text>
<text x="85" y="199.9">2</text>
<text x="135" y="199.9">3</text>
<text x="185" y="199.9">4</text>
<text x="235" y="199.9">5</text>
<text x="285" y="199.9">6</text>
</g>
<g font-size="1.8" fill="#006464">
<text x="118.7" y="17.4">VCC</text>
<text x="252.1" y="14.8">VCC</text>
<text x="224.1" y="19.9">R15</text>
<text x="224.1" y="22.5">4K7</text>
<text x="236.2" y="22.5">1N4148</text>
<text x="238.7" y="19.9">D5</text>
<text x="256.5" y="25">R17</text>
<text x="256.5" y="27.5">10</text>
<text x="260.1" y="27.5">K</text>
<text x="55.4" y="35.2">R 220</text>
<text x="57.1" y="32.6">R1</text>
<text x="85" y="35.2">4N25</text>
<text x="86.3" y="32.6">U1</text>
<text x="104.9" y="35.2">100</text>
<text x="106.6" y="32.6">R2</text>
<text x="109.7" y="35.2">K</text>
<text x="123.2" y="30.1">R3</text>
<text x="123.2" y="32.6">3K3</text>
<text x="224.1" y="33.9">R16</text>
<text x="238.7" y="33.9">D6</text>
<text x="31.9" y="41.5">J1</text>
<text x="71.1" y="41.5">D1</text>
<text x="223" y="36.4">R 470</text>
<text x="236.2" y="36.4">1N4148</text>
<text x="256.5" y="40.2">R18</text>
<text x="30.1" y="44">MIDI</text>
<text x="71.1" y="44">1N4148</text>
<text x="168.8" y="46.6">U2</text>
<text x="256.5" y="47.9">R19</text>
<text x="256.5" y="42.8">3K3</text>
<text x="163.7" y="49.1">Arduino_Nano</text>
<text x="220.3" y="52.9">VCC</text>
<text x="235.6" y="52.9">VCC</text>
<text x="256.5" y="50.4">5k2</text>
<text x="105.9" y="56.7">GND</text>
<text x="160.5" y="54.2">D1/TX</text>
<text x="160.5" y="56.7">D0/RX</text>
<text x="160.5" y="59.3">~{RESET}</text>
<text x="173.9" y="59.3">~{RESET}</text>
<text x="175.8" y="56.7">GND</text>
<text x="176.6" y="54.2">VIN</text>
<text x="189.2" y="56.7">GND</text>
<text x="256.5" y="59.3">GND</text>
<text x="45.6" y="64.4">R4</text>
<text x="56.5" y="65.6">Green</text>
<text x="59.9" y="63.1">D2</text>
<text x="63" y="65.6">3.1</text>
<text x="101" y="61.8">VCC</text>
<text x="147" y="61.8">GND</text>
<text x="160.5" y="61.8">GND</text>
<text x="160.5" y="64.4">D2</text>
<text x="172.3" y="64.4">A7/D21</text>
<text x="175.8" y="61.8">+5V</text>
<text x="189.2" y="61.8">VCC</text>
<text x="224.8" y="65.6">R20</text>
<text x="240" y="65.6">R21</text>
<text x="44" y="66.9">R 220</text>
<text x="117.3" y="72">SW1</text>
<text x="160.5" y="66.9">~D3</text>
<text x="160.5" y="69.4">D4</text>
<text x="160.5" y="72">~D5</text>
<text x="172.3" y="66.9">A6/D20</text>
<text x="172.3" y="69.4">A5/D19</text>
<text x="172.3" y="72">A4/D18</text>
<text x="224.8" y="68.2">10</text>
<text x="228.4" y="68.2">K</text>
<text x="240" y="68.2">R 220</text>
<text x="105.4" y="74.5">R10</text>
<text x="105.4" y="77.1">10</text>
<text x="109" y="77.1">K</text>
<text x="116.9" y="74.5">CH 1</text>
<text x="160.5" y="74.5">~D6</text>
<text x="160.5" y="77.1">D7</text>
<text x="172.3" y="74.5">A3/D17</text>
<text x="172.3" y="77.1">A2/D16</text>
<text x="39.4" y="79.6">R5</text>
<text x="39.4" y="82.1">10</text>
<text x="43" y="82.1">K</text>
<text x="134.6" y="83.4">GND</text>
<text x="160.5" y="79.6">D8</text>
<text x="160.5" y="82.1">~D9</text>
<text x="172.3" y="79.6">A1/D15</text>
<text x="172.3" y="82.1">A0/D14</text>
<text x="241.3" y="81.2">D7</text>
<text x="241.3" y="83.7">Purple</text>
<text x="248.6" y="83.7">3.2</text>
<text x="101" y="88.5">VCC</text>
<text x="160.5" y="84.7">~D10</text>
<text x="160.5" y="87.2">~D11</text>
<text x="160.5" y="89.8">D12</text>
<text x="175" y="84.7">AREF</text>
<text x="175.9" y="89.8">D13</text>
<text x="176.1" y="87.2">3V3</text>
<text x="39.4" y="92.3">GND</text>
<text x="71.1" y="92.3">GND</text>
<text x="59.9" y="101.2">D3</text>
<text x="105.4" y="101.2">R11</text>
<text x="116.9" y="101.2">CH 2</text>
<text x="117.3" y="98.7">SW2</text>
<text x="44" y="105">R 220</text>
<text x="45.6" y="102.5">R7</text>
<text x="55.9" y="103.7">Orange</text>
<text x="63.7" y="103.7">2.1</text>
<text x="105.4" y="103.7">10</text>
<text x="109" y="103.7">K</text>
<text x="170.8" y="106.3">VCC</text>
<text x="134.6" y="110.1">GND</text>
<text x="174.4" y="111.4">MESA</text>
<text x="179.2" y="108.8">J2</text>
<text x="224.8" y="113.9">R22</text>
<text x="241.3" y="113.9">R23</text>
<text x="39.4" y="117.7">R6</text>
<text x="101" y="115.2">VCC</text>
<text x="157.2" y="119">GND</text>
<text x="224.8" y="116.4">10</text>
<text x="228.4" y="116.4">K</text>
<text x="241.3" y="116.4">R 220</text>
<text x="39.4" y="120.2">10</text>
<text x="43" y="120.2">K</text>
<text x="117.3" y="125.3">SW3</text>
<text x="39.4" y="130.4">GND</text>
<text x="71.1" y="130.4">GND</text>
<text x="105.4" y="127.9">R12</text>
<text x="105.4" y="130.4">10</text>
<text x="109" y="130.4">K</text>
<text x="116.9" y="127.9">CH 3</text>
<text x="242.6" y="126.9">D8</text>
<text x="242.6" y="129.5">Blue</text>
<text x="247.9" y="129.5">2.1</text>
<text x="45.6" y="135.5">R9</text>
<text x="57.4" y="136.8">Red</text>
<text x="59.9" y="134.2">D4</text>
<text x="62.1" y="136.8">2.1</text>
<text x="134.6" y="136.8">GND</text>
<text x="224.8" y="136.8">GND</text>
<text x="241.3" y="136.8">GND</text>
<text x="44" y="138">R 220</text>
<text x="101" y="138">VCC</text>
<text x="117.3" y="148.2">SW4</text>
<text x="39.4" y="150.7">R8</text>
<text x="39.4" y="153.3">10</text>
<text x="43" y="153.3">K</text>
<text x="105.4" y="150.7">R13</text>
<text x="105.4" y="153.3">10</text>
<text x="109" y="153.3">K</text>
<text x="116.8" y="150.7">SOLO</text>
<text x="134.6" y="159.6">GND</text>
<text x="39.4" y="163.4">GND</text>
<text x="71.1" y="163.4">GND</text>
<text x="101" y="163.4">VCC</text>
<text x="117.3" y="173.6">SW5</text>
<text x="105.4" y="176.1">R14</text>
<text x="105.4" y="178.7">10</text>
<text x="109" y="178.7">K</text>
<text x="118.1" y="176.1">FX</text>
<text x="134.6" y="185">GND</text>
</g>
<g font-size="1.8" fill="#a90000">
<text x="40.4" y="36.3" transform="rotate(-90 40.4 36.3)">1</text>
<text x="42.9" y="36.3" transform="rotate(-90 42.9 36.3)">4</text>
<text x="46.3" y="41.7">2</text>
<text x="80.6" y="37.8">1</text>
<text x="93.3" y="37.8">6</text>
<text x="93.3" y="40.4">5</text>
<text x="80.6" y="42.9">2</text>
<text x="93.3" y="42.9">4</text>
<text x="40.4" y="49" transform="rotate(-90 40.4 49)">3</text>
<text x="42.9" y="49" transform="rotate(-90 42.9 49)">5</text>
<text x="156.1" y="53.1">D1</text>
<text x="181.3" y="53.1">VIN</text>
<text x="155.1" y="58.2">RST1</text>
<text x="156.1" y="55.6">D0</text>
<text x="180.2" y="55.6">GND2</text>
<text x="180.5" y="58.2">RST2</text>
<text x="154.8" y="60.7">GND1</text>
<text x="156.1" y="63.2">D2</text>
<text x="156.1" y="65.8">D3</text>
<text x="181.6" y="60.7">5V</text>
<text x="181.6" y="63.2">A7</text>
<text x="181.6" y="65.8">A6</text>
<text x="156.1" y="68.3">D4</text>
<text x="156.1" y="70.9">D5</text>
<text x="181.6" y="68.3">A5</text>
<text x="181.6" y="70.9">A4</text>
<text x="156.1" y="73.4">D6</text>
<text x="156.1" y="75.9">D7</text>
<text x="181.6" y="73.4">A3</text>
<text x="181.6" y="75.9">A2</text>
<text x="155.5" y="83.6">D10</text>
<text x="156.1" y="78.5">D8</text>
<text x="156.1" y="81">D9</text>
<text x="180.5" y="83.6">AREF</text>
<text x="181.6" y="78.5">A1</text>
<text x="181.6" y="81">A0</text>
<text x="155.5" y="86.1">D11</text>
<text x="155.5" y="88.6">D12</text>
<text x="180.9" y="88.6">D13</text>
<text x="181" y="86.1">3V3</text>
<text x="172.5" y="112.5" transform="rotate(-90 172.5 112.5)">2</text>
<text x="165.7" y="115.3">4</text>
<text x="165.7" y="117.9">1</text>
<text x="178.4" y="115.3">5</text>
<text x="178.4" y="117.9">3</text>
<text x="165.7" y="120.4">6</text>
<text x="172.5" y="125.2" transform="rotate(-90 172.5 125.2)">8</text>
<text x="178.4" y="120.4">7</text>
</g>
<g font-size="1.8" fill="#0000c2">
<text x="160" y="144.2">PIN</text>
<text x="160" y="146.2">Pin</text>
<text x="160" y="148.3">Pin</text>
<text x="164.2" y="146.2">2</text>
<text x="164.2" y="148.3">3</text>
<text x="164.4" y="144.2">1</text>
<text x="166.6" y="146.2">VCC 5V</text>
<text x="166.6" y="148.3">V-CH</text>
<text x="166.8" y="144.2">-</text>
<text x="169.5" y="144.2">GND</text>
<text x="185.4" y="146.7">SWA (pin</text>
<text x="185.4" y="148.8">5V</text>
<text x="188.9" y="148.8">when</text>
<text x="194.8" y="148.8">the</text>
<text x="195.3" y="146.7">5)</text>
<text x="198.5" y="146.7">rules</text>
<text x="198.9" y="148.8">SOLO is</text>
<text x="204.4" y="146.7">the</text>
<text x="207.8" y="148.8">OFF</text>
<text x="208.5" y="146.7">SOLO switch.</text>
<text x="222.3" y="146.7">This</text>
<text x="227.2" y="146.7">pin</text>
<text x="231.3" y="146.7">is</text>
<text x="234.1" y="146.7">0V</text>
<text x="237.5" y="146.7">when</text>
<text x="243.4" y="146.7">the</text>
<text x="247.6" y="146.7">SOLO gain</text>
<text x="258.9" y="146.7">is</text>
<text x="261.7" y="146.7">ON,</text>
<text x="266.1" y="146.7">and</text>
<text x="160" y="150.3">Pin</text>
<text x="160" y="152.4">Pin</text>
<text x="160" y="154.4">Pin</text>
<text x="164.2" y="150.3">4</text>
<text x="164.2" y="152.4">5</text>
<text x="164.2" y="154.4">6</text>
<text x="166.6" y="150.3">SWB-</text>
<text x="166.6" y="152.4">SWA</text>
<text x="166.6" y="154.4">CH0</text>
<text x="171.6" y="154.4">(NC)</text>
<text x="185.4" y="150.8">SWB+</text>
<text x="185.4" y="152.9">called</text>
<text x="185.4" y="154.9">V-CH</text>
<text x="191.9" y="154.9">is</text>
<text x="192.1" y="150.8">and</text>
<text x="192.4" y="152.9">this</text>
<text x="194.7" y="154.9">the</text>
<text x="196.7" y="150.8">SWB-</text>
<text x="197.1" y="152.9">&quot;+&quot;</text>
<text x="198.8" y="154.9">only</text>
<text x="201.8" y="152.9">and</text>
<text x="203.4" y="150.8">(pin</text>
<text x="203.9" y="154.9">one</text>
<text x="206.4" y="152.9">&quot;-&quot;)</text>
<text x="208.3" y="150.8">7</text>
<text x="208.4" y="154.9">pin</text>
<text x="210.7" y="150.8">and</text>
<text x="211.9" y="152.9">and</text>
<text x="212.5" y="154.9">that</text>
<text x="215.3" y="150.8">4)</text>
<text x="216.5" y="152.9">it</text>
<text x="217.4" y="154.9">controls</text>
<text x="218.5" y="150.8">are</text>
<text x="219" y="152.9">controls</text>
<text x="222.7" y="150.8">connected</text>
<text x="226.4" y="154.9">the</text>
<text x="227.9" y="152.9">the</text>
<text x="230.5" y="154.9">three</text>
<text x="232.1" y="152.9">FX switch:</text>
<text x="233.6" y="150.8">together</text>
<text x="236.5" y="154.9">channels</text>
<text x="242.6" y="150.8">(I</text>
<text x="243.2" y="152.9">0V</text>
<text x="245.2" y="150.8">don't</text>
<text x="246.1" y="154.9">of</text>
<text x="246.7" y="152.9">FX is</text>
<text x="249.2" y="154.9">the</text>
<text x="251.2" y="150.8">know</text>
<text x="253" y="152.9">OFF,</text>
<text x="253.3" y="154.9">Amps.</text>
<text x="257" y="150.8">how</text>
<text x="258.3" y="152.9">5V</text>
<text x="260" y="154.9">V-CH</text>
<text x="261.7" y="152.9">FX is</text>
<text x="261.8" y="150.8">MESA has</text>
<text x="266.5" y="154.9">at</text>
<text x="160" y="156.5">Pin</text>
<text x="160" y="158.5">Pin</text>
<text x="164.2" y="156.5">7</text>
<text x="164.2" y="158.5">8</text>
<text x="166.6" y="156.5">SWB+</text>
<text x="166.6" y="158.5">-</text>
<text x="169.3" y="158.5">NC</text>
<text x="185.4" y="157">meaning</text>
<text x="185.4" y="159">Vcc</text>
<text x="185.4" y="161">arduino</text>
<text x="189.9" y="159">(pin</text>
<text x="193.7" y="161">too</text>
<text x="194.6" y="157">CH1</text>
<text x="194.8" y="159">2)</text>
<text x="198" y="159">provide</text>
<text x="199.6" y="157">(Channel</text>
<text x="206.1" y="159">the</text>
<text x="209.2" y="157">1)</text>
<text x="210.2" y="159">power</text>
<text x="212.4" y="157">selected,</text>
<text x="216.9" y="159">to</text>
<text x="219.9" y="159">the</text>
<text x="222.1" y="157">1,25V</text>
<text x="224.1" y="159">BigFoot,</text>
<text x="228.6" y="157">meaning</text>
<text x="233" y="159">so</text>
<text x="236.3" y="159">it's</text>
<text x="237.8" y="157">CH2,</text>
<text x="240.5" y="159">is</text>
<text x="243.3" y="159">perfect</text>
<text x="243.3" y="157">1,90V</text>
<text x="249.8" y="157">meaning</text>
<text x="251.1" y="159">to</text>
<text x="254.1" y="159">use</text>
<text x="258.6" y="159">to</text>
<text x="259" y="157">CH3</text>
<text x="261.6" y="159">power</text>
</g>
</svg>
